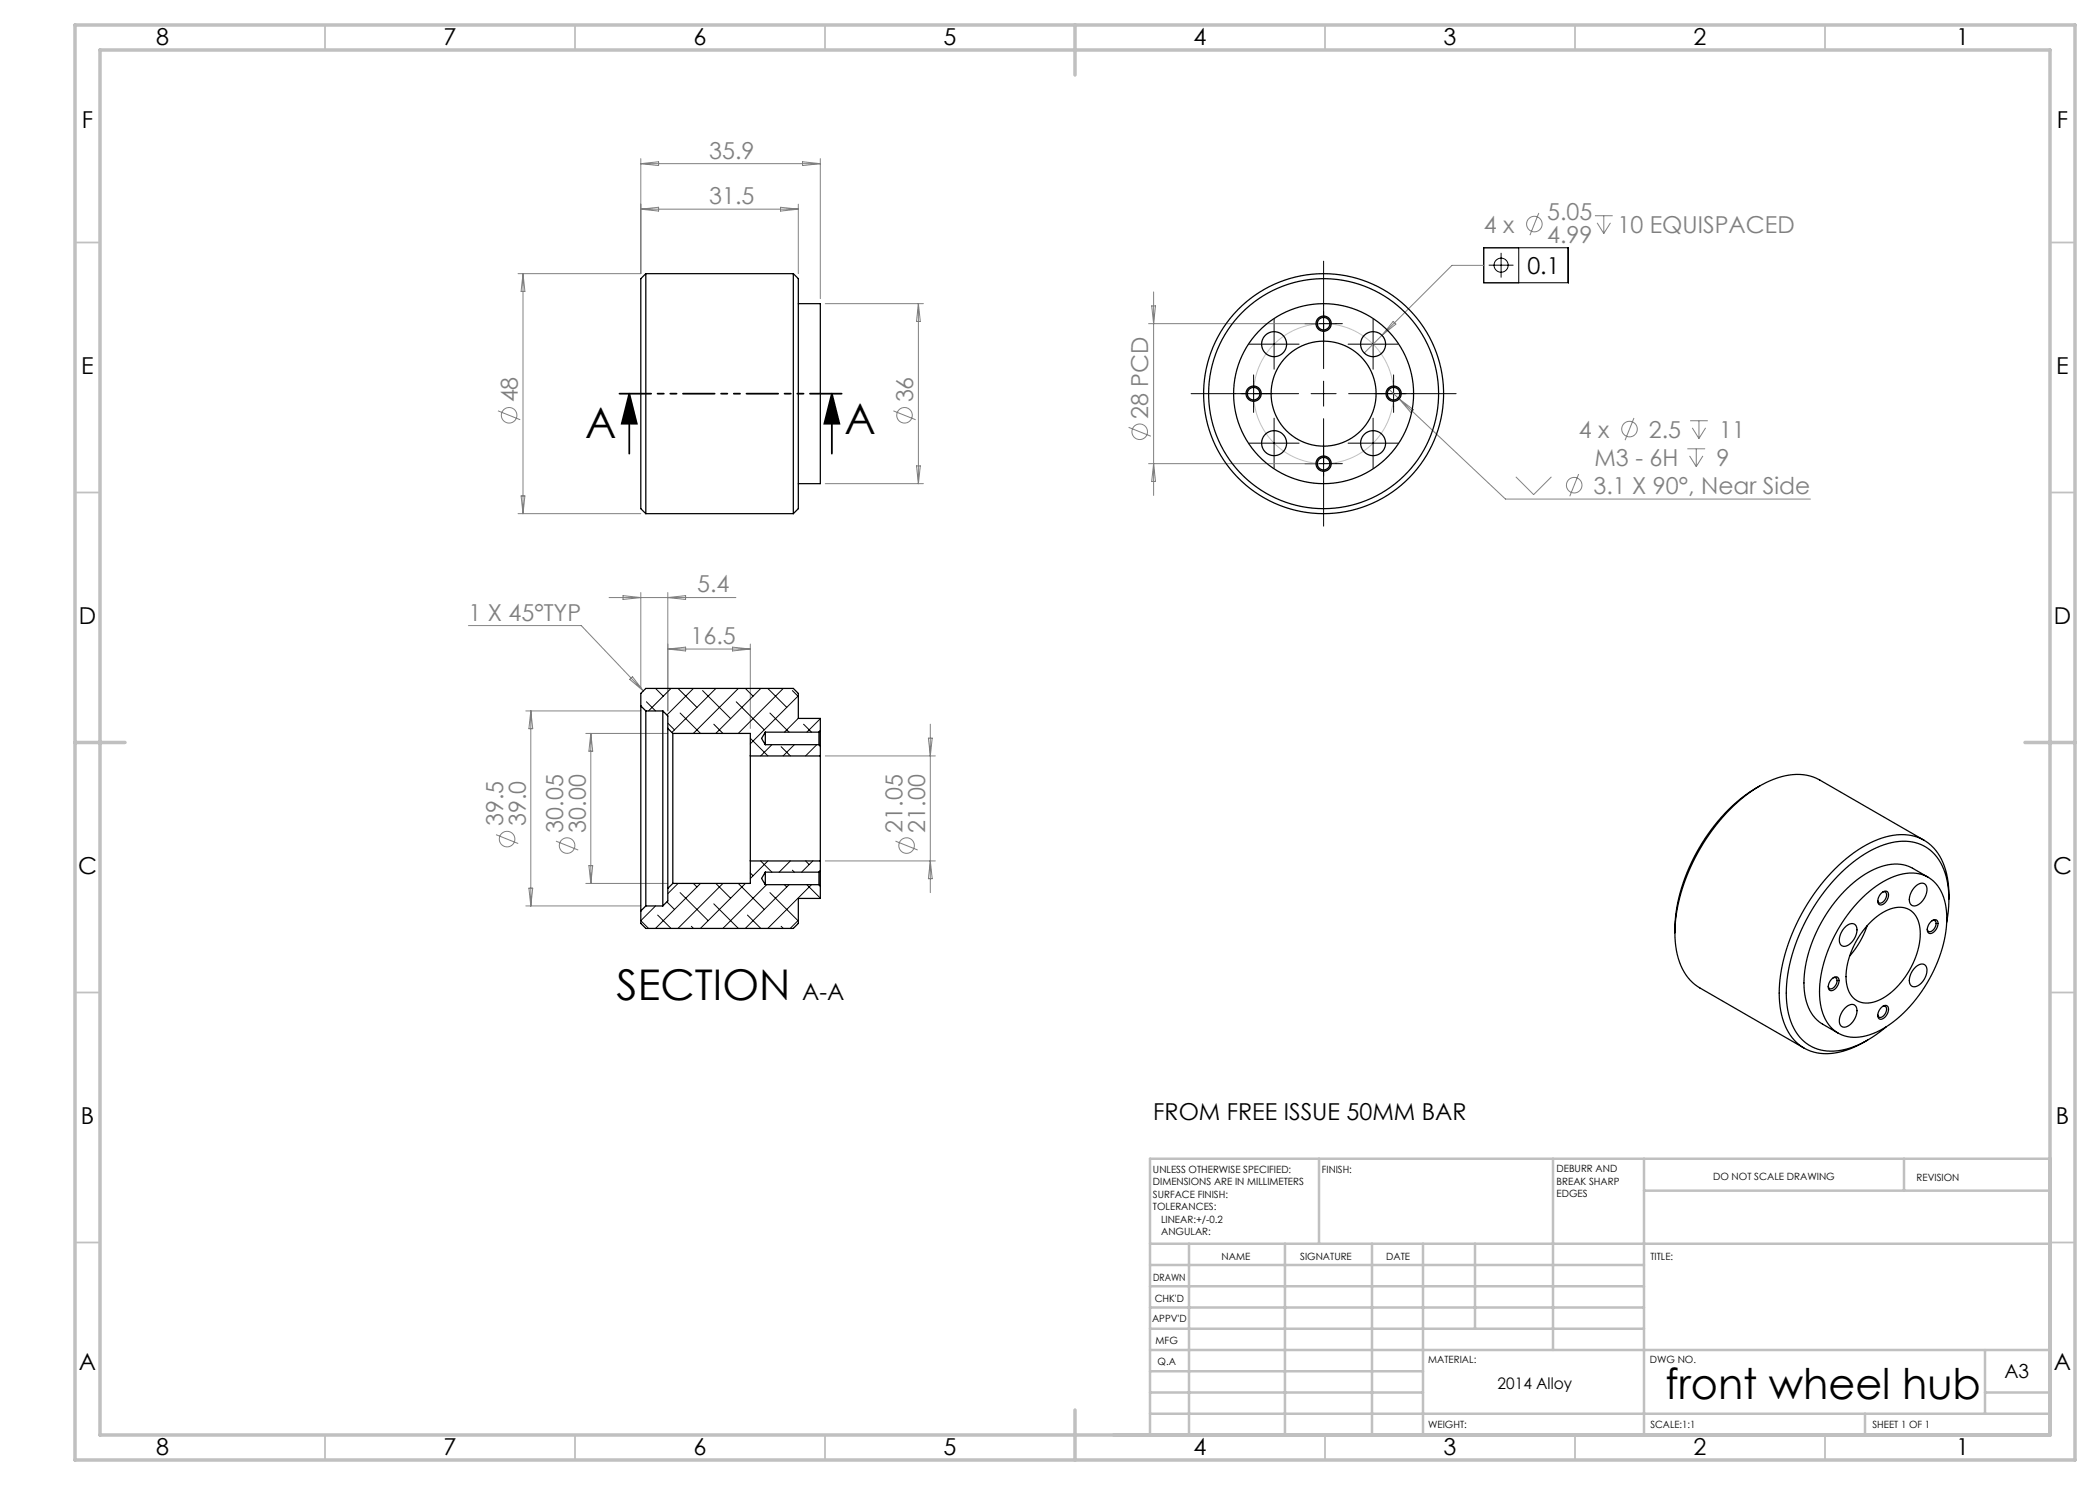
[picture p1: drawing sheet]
<svg xmlns="http://www.w3.org/2000/svg" width="420mm" height="297mm" viewBox="0 0 420 297" stroke-linecap="round" stroke-linejoin="round" font-family="sans-serif">
<g fill="none" stroke="#808080" stroke-width=".2">
<path d="M128.2 31.7v23h-24.6M128.2 32.7h35.9M128.2 32.7l3.5-.3v.7zM160.5 32.4l3.6 .3-3.6 .4zM164.1 31.7v28M104.6 54.7v48M104.6 54.7l.4 3.6h-.8zM128.2 41.8l3.5-.3v.7zM128.2 41.8h31.5M156.1 41.5l3.6 .3-3.6 .4zM159.7 40.8v13.9M230.7 58.4v40.7"/>
<path d="M296.7 53.1h-6.3l-17.5 17.5M307.8 42.6l-1.8 4.4M319 43.1h3.5M319.4 44.6l1.4 2.1M320.8 43.1v3.6M322.1 44.6l-1.3 2.1M165.1 60.7h19.6M183.7 60.7v36M183.7 60.7l.4 3.6h-.8zM229.7 64.7h34M230.3 61.2h.8l-.4 3.5zM277.6 77.7l2.2 2.1"/>
<path d="M278.6 64.3l.6 .5-2.8 2.3zM279.8 79.8l21.3 20h61M279.8 79.8l2.9 2.1-.5 .6zM99.6 82.2l4.4 1.7M104.2 99.2h.8l-.4 3.5zM165.1 96.7h19.6M178.7 82.2l4.4 1.7M183.3 93.2h.8l-.4 3.5zM225.7 85.5l4.5 1.7M229.7 92.7h34M230.7 92.7l.4 3.6h-.8zM303.2 95.4l3.5 3.5 3.6-3.5"/>
<path d="M315.7 94.8l-1.7 4.5M326.8 83.6l-1.8 4.4M337.5 89.8h3.5M337.9 91.2l1.3 2.1M338 84.2h3.6M338.5 85.6l1.3 2.1M339.2 89.8v3.5M339.8 84.2v3.5M340.6 91.2l-1.4 2.1M341.1 85.6l-1.3 2.1M103.6 102.7h24.6M121.8 119.5h25.4"/>
<path d="M124.6 119.1l3.6 .4-3.6 .4zM128.2 118.5v19.2M133.6 118.5v23.7M133.6 119.5l3.5-.4v.8zM93.7 125.1h22.6l12.4 13.1M125.9 135.9l.6-.6 2.2 2.9zM133.6 129.8l3.5-.4v.8zM133.6 129.8h16.5M146.5 129.4l3.6 .4-3.6 .4zM150.1 128.8v16.9M105.2 142.2h23M106.2 142.2v39"/>
<path d="M106.2 142.2l.3 3.5h-.7zM117.2 146.7h16.4M118.2 146.7v30M118.2 146.7l.3 3.5h-.7zM165.1 151.2h22M185.7 147.6h.7l-.3 3.6zM186.1 144.8v33.7M99.2 166.9l4.4 1.8M105.8 177.6h.7l-.3 3.6zM111.2 168.2l4.4 1.8M117.2 176.7h16.4M117.8 173.1h.7l-.3 3.6z"/>
<path d="M165.1 172.2h22M179.1 168.2l4.4 1.8M186.1 172.2l.3 3.5h-.7zM105.2 181.2h23"/>
<circle cx="306.9" cy="44.8" r="1.56"/>
<circle cx="101.8" cy="83.1" r="1.56"/>
<circle cx="180.9" cy="83.1" r="1.56"/>
<circle cx="227.9" cy="86.4" r="1.56"/>
<circle cx="314.8" cy="97" r="1.56"/>
<circle cx="325.9" cy="85.8" r="1.56"/>
<circle cx="101.4" cy="167.8" r="1.56"/>
<circle cx="113.4" cy="169.1" r="1.56"/>
<circle cx="181.3" cy="169.1" r="1.56"/>
</g>
<g fill="none" stroke="#000" stroke-width=".2">
<path d="M296.7 49.6h17v7h-17zM297.7 53h5M300.2 50.6v4.9M303.7 49.6v7M248.2 78.7h5M250.7 76.2v5M252.3 68.8h5M254.8 66.3v5M262.2 78.7h5M262.2 64.7h5M264.7 62.2v5M264.7 76.2v5"/>
<path d="M272.1 68.8h5M274.6 66.3v5M276.2 78.7h5M278.7 76.2v5M252.3 88.6h5M254.8 86.1v5M262.2 92.7h5M264.7 90.2v5M272.1 88.6h5M274.6 86.1v5M131.1 137.7l1.6 1.5M134.2 137.7l-4.5 4.5"/>
<path d="M135.6 137.7l3.8 3.8M138.7 137.7l-5.3 5.3M140.5 138.1l5.6 5.6M143.2 137.7l-8.8 8.8M147.7 137.7l-9 9M149.1 137.7l1.5 1.5M152.2 137.7l-9 9M153.6 137.7l3.7 3.8M156.7 137.7l-9 9M158.5 138.1l1.2 1.2M159.7 139.2l-9.6 9.6M129.3 140.4l1.8 1.8"/>
<path d="M133.6 144.6l1.3 1.4M136 142.6l4.1 4.1M142.8 144.8l1.8 1.9M147.2 140.4l5.7 5.6M150.1 147.7l3.5 3.5M154 142.6l3.8 3.8M154.4 148.9l-2.3 2.3M156.2 149.3l1.9 1.9M158.9 148.9l-2.3 2.3M159.7 143.7l-2.8 2.7M160.7 144.8l1.6 1.6M163.4 148.9l-2.3 2.3"/>
<path d="M164 143.7h.1M164.1 143.7l-2.7 2.7M135.6 176.7l-2 2M136 178.5l5.6 5.6M138.7 176.7l.7 .7M140.1 176.7l-9 9M143.2 176.7l2.9 2.9M144.6 176.7l-9 9M147.7 176.7l5.2 5.2M149.1 176.7l-9 9M150.1 174.6l.5 .6M152.1 172.2l2.3 2.2"/>
<path d="M153.3 176.9l-8.7 8.8M153.6 172.2l-3.5 3.5M154 178.5l5.6 5.6M156.9 176.9l.4 .5M157.8 176.9l-8.7 8.8M158.1 172.2l-2.3 2.2M158.5 174l.4 .4M161.1 172.2l.7 .7M161.4 176.9l2.7 2.7M162.3 176.9l-8.7 8.8M162.6 172.2l-2.3 2.2M164.1 179.7h-.1"/>
<path d="M131.1 181.2l-2.9 2.9 1.5 1.6M131.5 183l2.7 2.7M133.4 180.4l1.5 1.5M138.3 185.3l.4 .4M142.8 180.8l4.9 4.9M149.5 183l2.7 2.7M156.2 185.3l.5 .4M159.7 184.1l-1.7 1.6"/>
<circle cx="300.2" cy="53" r="1.41"/>
</g>
<path d="M125.9 78.7l1.5 6h-3zM125.9 78.7v12M166.4 78.7l1.5 6h-3zM166.4 78.7v12" fill="none" stroke="#000" stroke-width=".35"/>
<circle cx="264.7" cy="78.7" r="14" fill="none" stroke="#c0c0c0" stroke-width=".2"/>
<path d="M259.7 78.7h-21.5M264.7 73.7v-21.5M269.7 78.7h21.5M264.7 83.7v21.5" fill="none" stroke="#000" stroke-width=".2" stroke-dasharray="15.2 1.3 1.3 1.3" stroke-dashoffset="6.4"/>
<g fill="none" stroke="#000" stroke-width=".2" stroke-dasharray="15.2 1.3 1.3 1.3">
<path d="M248.2 78.7h-1.2M250.7 76.2v-1.2M252.3 68.8h-2.5M253.2 78.7h1.3M254.8 66.3v-2.5M254.8 71.3v2.5M257.3 68.8h2.5M262.2 64.7h-1.2M264.7 62.2v-1.2M264.7 67.2v1.3M267.2 64.7h1.3M272.1 68.8h-2.5"/>
<path d="M274.6 66.3v-2.5M274.6 71.3v2.5M276.2 78.7h-1.2M277.1 68.8h2.5M278.7 76.2v-1.2M281.2 78.7h1.3M250.7 81.2v1.3M252.3 88.6h-2.5M254.8 86.1v-2.5M254.8 91.1v2.5M257.3 88.6h2.5M262.2 92.7h-1.2"/>
<path d="M264.7 90.2v-1.2M264.7 95.2v1.3M267.2 92.7h1.3M272.1 88.6h-2.5M274.6 86.1v-2.5M274.6 91.1v2.5M277.1 88.6h2.5M278.7 81.2v1.3"/>
</g>
<path d="M168.4 78.7h-44.5" fill="none" stroke="#000" stroke-width=".35" stroke-dasharray="6.3 1.3 1.3 1.3 1.3 1.3"/>
<g fill="none" stroke="#c0c0c0" stroke-width=".35">
<path d="M65 5v5M115 5v5M165 5v5M265 5v5M315 5v5M365 5v5M15 48.5h5M410 48.5h5M15 98.5h5M410 98.5h5M15 198.5h5M410 198.5h5"/>
<path d="M15 248.5h5M410 248.5h5M65 287v5M115 287v5M165 287v5M265 287v5M315 287v5M365 287v5"/>
</g>
<g fill="none" stroke="#c0c0c0" stroke-width=".5">
<path d="M263.8 231.8v17M310.6 231.8v38.2M328.8 231.8v55.2M328.8 238.1h81.2M380.8 231.8v6.3M410 231.8h-180v55.2M230 248.8h180M230 257.3h98.8M230 253h98.8M237.8 248.8v38.2M257 248.8v38.2M274.4 248.8v38.2"/>
<path d="M284.6 248.8v38.2M295 248.8v17M230 265.8h98.8M230 261.5h98.8M230 278.5h54.6M230 274.3h54.6M230 270h180M397 278.5h13M397 270v12.8M230 282.8h180M373 282.8v4.2"/>
</g>
<path d="M15 5h400v287h-400zM20 10h390v277h-390zM215 5v10M15 148.5h10M405 148.5h10M215 282v10" fill="none" stroke="#c0c0c0" stroke-width=".7"/>
<path d="M166.4 78.7l1.5 6h-3zM125.9 78.7l1.5 6h-3z" fill="#000"/>
<g fill="none" stroke="#000" stroke-width=".25">
<path d="M129.2 54.7l-1 1v46l1 1M129.2 54.7v48M129.2 54.7h29.5M158.7 54.7v48M158.7 54.7l1 1v46l-1 1M159.7 60.7h4.4v36h-4.4M129.2 102.7h29.5M128.2 141.2v41M128.2 141.2v-2.5l1-1h29.5l1 1v5h4.4v2.5M128.2 141.2l1 1M129.2 142.2v39M129.2 142.2h3.4"/>
<path d="M132.6 142.2v39M132.6 142.2l1 1v2.5M133.6 145.7v32M133.6 145.7l1 1M134.6 146.7v30M134.6 146.7h15.5v4.5M150.1 151.2v21M150.1 151.2h14M153.1 146.4v2.5M153.1 146.4l-.8 1.3 .8 1.2M153.1 146.4h10.7M153.1 148.9h10.7"/>
<path d="M163.8 146.4v2.5M163.8 148.9l.3 .3M164.1 151.2v21M164.1 146.2v3M164.1 146.2l-.3 .2M164.1 149.2v2M351.9 157.2a35.3 35.3 0 0 0-15.3 19.3 28.9 28.9 0 0 0-1.6 10.1M133.6 177.7v2.5l-1 1M134.6 176.7l-1 1M150.1 172.2h14M150.1 172.2v4.5h-15.5M153.1 174.4v2.5"/>
<path d="M153.1 174.4l-.8 1.3 .8 1.2M153.1 174.4h10.7M153.1 176.9h10.7M163.8 174.4v2.5M163.8 176.9l.3 .3M164.1 174.2v3M164.1 177.2v2.5h-4.4v5l-1 1h-29.5l-1-1v-2.5M164.1 174.2l-.3 .2M164.1 172.2v2M372.6 179.5a14.9 14.9 0 0 1 10-4.9 6.8 6.8 0 0 1 6.5 6.1 23.4 23.4 0 0 1-3.7 16 23.1 23.1 0 0 1-11.5 10.3 6.8 6.8 0 0 1-8.8-3.1 16.6 16.6 0 0 1 0-12.4 30.3 30.3 0 0 1 7.5-12zM376.3 178.6a.81 .81 0 0 1 1.1-.3 .81 .81 0 0 1 .2 1.2 1.71 1.71 0 0 1-1.7 1.5 1.54 1.54 0 0 1 .4-2.4zM376.5 178.4a.57 .57 0 0 1 .7 .1 .57 .57 0 0 1 .1 .7 1.46 1.46 0 0 1-1.5 1.4l-.2-.5"/>
<path d="M382.9 177.4a1.43 1.43 0 0 1 2.3-.4 3.3 3.3 0 0 1-2.5 4.2 1.49 1.49 0 0 1-.7-2.2zM384.8 168l-20.9-12a10.5 10.5 0 0 0-9.2-.1 31 31 0 0 0-14 12.8 33.9 33.9 0 0 0-5.6 19.7 11.2 11.2 0 0 0 4.9 9.2l20.8 12M385.6 175.4l-3.1-1.7a8.6 8.6 0 0 0-8.3 .5 27.8 27.8 0 0 0-12.5 16.4 16.2 16.2 0 0 0 .3 11.5l1 1.5 .8 .8 3.8 2.2M389.8 179.9a13.9 13.9 0 0 0-3.5-10.8 9.5 9.5 0 0 0-9.9-1.5 29.5 29.5 0 0 0-14.3 12.2 35.1 35.1 0 0 0-6.2 19.7 12 12 0 0 0 4.5 9.9 10.4 10.4 0 0 0 9.6 .4l3.5-1.8M129.2 181.2h3.4M129.2 181.2l-1 1M366.4 195.8a.81 .81 0 0 1 1.1-.3 .81 .81 0 0 1 .2 1.1 1.71 1.71 0 0 1-1.7 1.5 1.54 1.54 0 0 1 .4-2.3zM366.6 195.6a.57 .57 0 0 1 .7 .1 .57 .57 0 0 1 .1 .7 1.46 1.46 0 0 1-1.5 1.3l-.2-.4M369.1 185.4a1.31 1.31 0 0 1 2.1-.2 3.4 3.4 0 0 1-2.4 4.1 1.36 1.36 0 0 1-.8-2.1l.4-1zM373.4 185.1a17.8 17.8 0 0 1-3.5 6.1M374 184.5a8.4 8.4 0 0 1 6.6-3 4.2 4.2 0 0 1 3.4 4.1 15.8 15.8 0 0 1-8.4 14.5 4.2 4.2 0 0 1-6.3-3.6 15.7 15.7 0 0 1 4.7-12zM382.9 193.6a1.43 1.43 0 0 1 2.3-.4 3.3 3.3 0 0 1-2.5 4.2 1.49 1.49 0 0 1-.7-2.3z"/>
<path d="M386.2 184.3a.81 .81 0 0 1 1.1-.3 .81 .81 0 0 1 .2 1.2 1.71 1.71 0 0 1-1.7 1.5 1.54 1.54 0 0 1 .4-2.4zM386.4 184.1a.57 .57 0 0 1 .7 .1 .57 .57 0 0 1 .1 .7 1.46 1.46 0 0 1-1.5 1.4l-.2-.5M389.3 184.4a17.5 17.5 0 0 0-1.5-12.4 8.4 8.4 0 0 0-9.5-3.5 24.4 24.4 0 0 0-12.8 9 35.6 35.6 0 0 0-8.2 21.1 12.2 12.2 0 0 0 4 10.1 9.7 9.7 0 0 0 9.3 .7 22.3 22.3 0 0 0 6.7-4.1M369.1 201.6a1.31 1.31 0 0 1 2.1-.2 3.4 3.4 0 0 1-2.4 4 1.36 1.36 0 0 1-.8-2l.4-1zM376.3 201.5a.81 .81 0 0 1 1.1-.3 .81 .81 0 0 1 .2 1.2 1.71 1.71 0 0 1-1.7 1.4 1.54 1.54 0 0 1 .4-2.3zM376.5 201.3a.57 .57 0 0 1 .7 .1 .57 .57 0 0 1 .1 .7 1.46 1.46 0 0 1-1.5 1.4l-.2-.5"/>
<circle cx="250.7" cy="78.7" r="1.53"/>
<circle cx="250.7" cy="78.7" r="1.25"/>
<circle cx="254.8" cy="68.8" r="2.5"/>
<circle cx="264.7" cy="78.7" r="23"/>
<circle cx="264.7" cy="78.7" r="18"/>
<circle cx="264.7" cy="78.7" r="24"/>
<circle cx="264.7" cy="78.7" r="10.5"/>
<circle cx="264.7" cy="64.7" r="1.25"/>
<circle cx="264.7" cy="64.7" r="1.53"/>
<circle cx="274.6" cy="68.8" r="2.5"/>
<circle cx="278.7" cy="78.7" r="1.25"/>
<circle cx="278.7" cy="78.7" r="1.53"/>
<circle cx="254.8" cy="88.6" r="2.5"/>
<circle cx="264.7" cy="92.7" r="1.53"/>
<circle cx="264.7" cy="92.7" r="1.25"/>
<circle cx="274.6" cy="88.6" r="2.5"/>
</g>
<g font-size="8.5">
<text x="117" y="87.6">A</text>
<text x="168.9" y="86.9">A</text>
<text x="123.3" y="200">SECTION</text>
<text x="333.1" y="279.7">front wheel hub</text>
</g>
<g font-size="4.7">
<text x="31.2" y="9">8</text>
<text x="88.7" y="9">7</text>
<text x="138.7" y="9">6</text>
<text x="188.7" y="9">5</text>
<text x="238.7" y="9">4</text>
<text x="288.7" y="9">3</text>
<text x="338.7" y="9">2</text>
<text x="391.2" y="9">1</text>
<text x="16.4" y="25.5">F</text>
<text x="411.4" y="25.5">F</text>
<text x="305.5" y="54.8">0.1</text>
<text x="16.3" y="74.8">E</text>
<text x="411.3" y="74.8">E</text>
<text x="15.8" y="124.7">D</text>
<text x="410.8" y="124.7">D</text>
<text x="15.6" y="174.7">C</text>
<text x="410.6" y="174.7">C</text>
<text x="160.4" y="200">A-A</text>
<text x="16.2" y="224.8">B</text>
<text x="230.6" y="224">FROM FREE ISSUE 50MM BAR</text>
<text x="411.2" y="224.8">B</text>
<text x="15.8" y="274">A</text>
<text x="410.8" y="274">A</text>
<text x="31.2" y="291">8</text>
<text x="88.7" y="291">7</text>
<text x="138.7" y="291">6</text>
<text x="188.7" y="291">5</text>
<text x="238.7" y="291">4</text>
<text x="288.7" y="291">3</text>
<text x="338.7" y="291">2</text>
<text x="391.2" y="291">1</text>
</g>
<g font-size="4.7" fill="#808080">
<text x="141.9" y="31.7">35.9</text>
<text x="141.9" y="40.8">31.5</text>
<text x="296.7" y="46.5">4 x</text>
<text x="309.4" y="44">5.05</text>
<text x="323.5" y="46.5">10 EQUISPACED</text>
<text x="309.4" y="48.5">4.99</text>
<text x="103.5" y="80.5" transform="rotate(-90 103.5 80.5)">48</text>
<text x="182.6" y="80.5" transform="rotate(-90 182.6 80.5)">36</text>
<text x="229.7" y="83.8" transform="rotate(-90 229.7 83.8)">28 PCD</text>
<text x="315.8" y="87.5">4 x</text>
<text x="329.8" y="87.5">2.5</text>
<text x="343.8" y="87.5">11</text>
<text x="318.9" y="93.1">M3 - 6H</text>
<text x="343.3" y="93.1">9</text>
<text x="318.7" y="98.7">3.1 X 90°, Near Side</text>
<text x="139.4" y="118.5">5.4</text>
<text x="93.7" y="124.1">1 X 45°TYP</text>
<text x="138.1" y="128.8">16.5</text>
<text x="100.6" y="165.3" transform="rotate(-90 100.6 165.3)">39.5</text>
<text x="105.2" y="165.3" transform="rotate(-90 105.2 165.3)">39.0</text>
<text x="112.6" y="166.5" transform="rotate(-90 112.6 166.5)">30.05</text>
<text x="117.2" y="166.5" transform="rotate(-90 117.2 166.5)">30.00</text>
<text x="180.5" y="166.5" transform="rotate(-90 180.5 166.5)">21.05</text>
<text x="185.1" y="166.5" transform="rotate(-90 185.1 166.5)">21.00</text>
</g>
<text font-size="3.9" x="400.9" y="275.5">A3</text>
<text font-size="3.2" x="299.5" y="277.9">2014 Alloy</text>
<g font-size="2">
<text x="230.6" y="234.6">UNLESS OTHERWISE SPECIFIED:</text>
<text x="230.6" y="237.1">DIMENSIONS ARE IN MILLIMETERS</text>
<text x="230.6" y="239.6">SURFACE FINISH:</text>
<text x="264.4" y="234.6">FINISH:</text>
<text x="311.3" y="234.5">DEBURR AND</text>
<text x="311.3" y="237">BREAK SHARP</text>
<text x="311.3" y="239.5">EDGES</text>
<text x="342.6" y="236">DO NOT SCALE DRAWING</text>
<text x="383.3" y="236.2">REVISION</text>
<text x="230.6" y="242.1">TOLERANCES:</text>
<text x="232.2" y="244.6">LINEAR:+/-0.2</text>
<text x="232.2" y="247.1">ANGULAR:</text>
<text x="244.3" y="252">NAME</text>
<text x="260" y="251.9">SIGNATURE</text>
<text x="277.2" y="251.9">DATE</text>
<text x="330.1" y="251.9">TITLE:</text>
<text x="230.6" y="256.1">DRAWN</text>
<text x="230.9" y="260.3">CHK'D</text>
<text x="230.4" y="264.4">APPV'D</text>
<text x="231.1" y="268.8">MFG</text>
<text x="231.5" y="273">Q.A</text>
<text x="285.6" y="272.5">MATERIAL:</text>
<text x="330" y="272.5">DWG NO.</text>
<text x="285.6" y="285.5">WEIGHT:</text>
<text x="330.1" y="285.6">SCALE:1:1</text>
<text x="374.5" y="285.6">SHEET 1 OF 1</text>
</g>
</svg>
